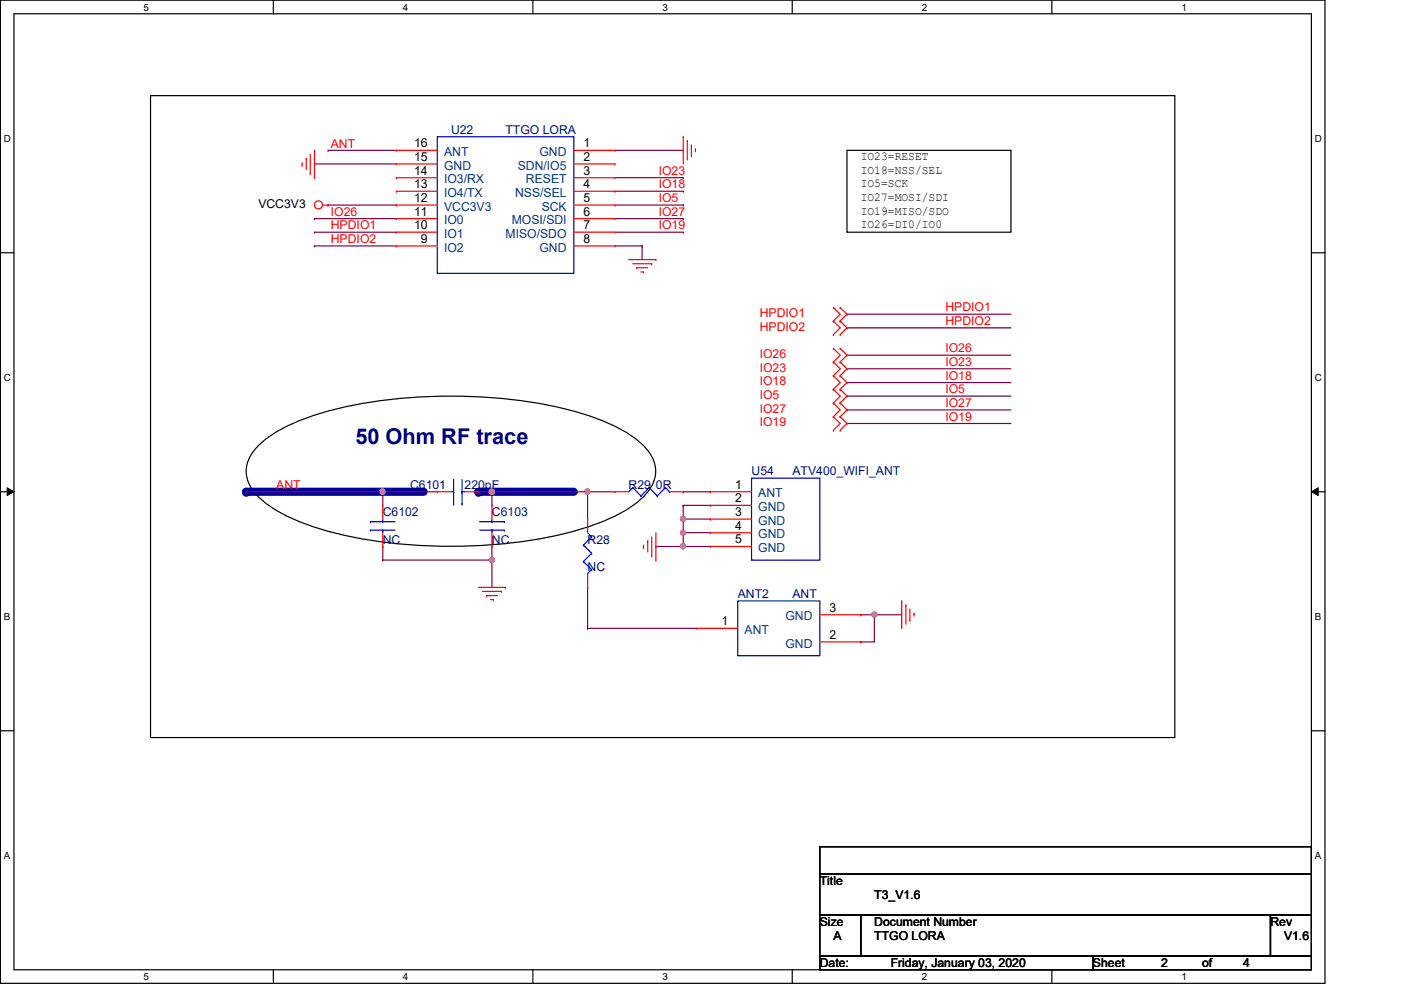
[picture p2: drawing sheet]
<svg xmlns="http://www.w3.org/2000/svg" width="297mm" height="210mm" viewBox="0 0 297 210" stroke-linecap="round" stroke-linejoin="round" font-family="sans-serif">
<path d="M.1 0h280.8v208.5h-280.8zM3 2.9h275v202.7h-275z" fill="none" stroke="#000" stroke-width=".25"/>
<g fill="#fff">
<path d="M30.4 .3h1.2v2.4h-1.2z"/>
<path d="M30.4 205.9h1.2v2.3h-1.2z"/>
</g>
<path d="M58 0v2.9M58 205.6v2.9" fill="none" stroke="#000" stroke-width=".25"/>
<g fill="#fff">
<path d="M85.4 .3h1.2v2.4h-1.2z"/>
<path d="M85.4 205.9h1.2v2.3h-1.2z"/>
</g>
<path d="M113 0v2.9M113 205.6v2.9" fill="none" stroke="#000" stroke-width=".25"/>
<g fill="#fff">
<path d="M140.5 .3h1.1v2.4h-1.1z"/>
<path d="M140.5 205.9h1.1v2.3h-1.1z"/>
</g>
<path d="M168 0v2.9M168 205.6v2.9" fill="none" stroke="#000" stroke-width=".25"/>
<g fill="#fff">
<path d="M195.4 .3h1.2v2.4h-1.2z"/>
<path d="M195.4 205.9h1.2v2.3h-1.2z"/>
</g>
<path d="M223 0v2.9M223 205.6v2.9" fill="none" stroke="#000" stroke-width=".25"/>
<g fill="#fff">
<path d="M250.5 .3h1.1v2.4h-1.1z"/>
<path d="M250.5 205.9h1.1v2.3h-1.1z"/>
<path d="M.8 28.2h1.5v2.4h-1.5z"/>
<path d="M278.8 28.2h1.4v2.4h-1.4z"/>
<path d="M.8 78.9h1.5v2.3h-1.5z"/>
<path d="M278.8 78.9h1.4v2.3h-1.4z"/>
</g>
<path d="M.1 53.6h2.9M278 53.6h2.9" fill="none" stroke="#000" stroke-width=".25"/>
<g fill="#fff">
<path d="M.8 129.6h1.4v2.3h-1.4z"/>
<path d="M278.8 129.6h1.3v2.3h-1.3z"/>
</g>
<path d="M.1 104.3h2.9M278 104.3h2.9" fill="none" stroke="#000" stroke-width=".25"/>
<path d="M1.5 103.4l1.5 .9-1.5 .8zM278 104.3l1.5-.9v1.7z" fill="#000"/>
<path d="M1.5 103.4l1.5 .9-1.5 .8zM278 104.3l1.5-.9v1.7z" fill="none" stroke="#000" stroke-width=".21"/>
<g fill="#fff">
<path d="M.8 180.3h1.4v2.3h-1.4z"/>
<path d="M278.8 180.3h1.3v2.3h-1.3z"/>
</g>
<path d="M55 94.2a34.7 34.7 0 0 1 14.5-7 108.2 108.2 0 0 1 52.2 0 34.8 34.8 0 0 1 14.5 7 7.2 7.2 0 0 1 2.3 8.1 14.2 14.2 0 0 1-6.5 6.3 65.6 65.6 0 0 1-23.9 6.5 104.9 104.9 0 0 1-41-3.2 32.8 32.8 0 0 1-12.1-6.3 7.2 7.2 0 0 1-2.3-8l.5-1.2zM.1 154.9h2.9M278 154.9h2.9" fill="none" stroke="#000" stroke-width=".25"/>
<path d="M52.2 104.3h37.6" fill="none" stroke="#0000a0" stroke-width="1.7"/>
<circle cx="52.2" cy="104.3" r=".87" fill="#0000a0"/>
<path d="M101.4 104.3h20.3" fill="none" stroke="#0000a0" stroke-width="1.7"/>
<circle cx="101.4" cy="104.3" r=".87" fill="#0000a0"/>
<path d="M31.9 20.3h217.2v136.1h-217.2zM179.6 31.9h34.7v17.3h-34.7z" fill="none" stroke="#000" stroke-width=".25"/>
<g fill="none" stroke="#7f003f" stroke-width=".25">
<path d="M66.7 46.4h.1M66.7 49.2h.1M66.7 52.2h.1M66.7 46.4h17.3M66.7 49.2h17.3M66.7 52.2h17.3M179.6 75.3h.1M179.6 66.6h.1M179.6 69.5h.1M179.6 75.3h34.7M179.6 66.6h34.7M179.6 69.5h34.7"/>
<path d="M81.1 104.3h.1M81.1 104.3v2.8M104.3 104.3h.1M104.3 118.7h.1M104.3 104.3v2.8M104.3 118.7v5.8"/>
</g>
<circle cx="104.3" cy="118.7" r=".57" fill="#f0f"/>
<circle cx="104.3" cy="118.7" r=".57" fill="none" stroke="#f0f" stroke-width=".25"/>
<path d="M52.2 104.3h.1M52.2 104.3h40.5M81.1 104.3h.1M81.1 115.9h.1M81.1 115.9v2.8" fill="none" stroke="#7f003f" stroke-width=".25"/>
<circle cx="81.1" cy="104.2" r=".56" fill="#f0f"/>
<circle cx="81.1" cy="104.2" r=".56" fill="none" stroke="#f0f" stroke-width=".25"/>
<path d="M81.1 118.7h.1M101.4 104.3h.1M101.4 104.3h2.9M104.3 115.9h.1M104.3 115.9v2.8h-23.2M144.9 115.9h.1M144.9 115.9h5.7" fill="none" stroke="#7f003f" stroke-width=".25"/>
<circle cx="144.8" cy="115.8" r=".56" fill="#f0f"/>
<circle cx="144.8" cy="115.8" r=".56" fill="none" stroke="#f0f" stroke-width=".25"/>
<path d="M144.9 107.1h.1M144.9 112.9h.1M144.9 107.1h5.7M144.9 107.1v3M144.9 112.9h5.7" fill="none" stroke="#7f003f" stroke-width=".25"/>
<circle cx="144.8" cy="112.9" r=".56" fill="#f0f"/>
<circle cx="144.8" cy="112.9" r=".56" fill="none" stroke="#f0f" stroke-width=".25"/>
<path d="M144.9 112.9h.1M144.9 110.1h.1M144.9 112.9v3M144.9 110.1h5.7" fill="none" stroke="#7f003f" stroke-width=".25"/>
<circle cx="144.8" cy="110" r=".56" fill="#f0f"/>
<circle cx="144.8" cy="110" r=".56" fill="none" stroke="#f0f" stroke-width=".25"/>
<g fill="none" stroke="#7f003f" stroke-width=".25">
<path d="M66.7 34.8h.1M66.7 34.8h17.3M69.6 31.9h.1M69.6 31.9h14.4M130.4 37.7h14.5M130.4 31.9h14.5M144.9 37.7h.1M144.9 31.9h.1M69.6 43.5h.1M69.6 43.5h14.4M130.4 49.2h14.5M130.4 46.4h14.5"/>
<path d="M130.4 43.5h14.5M130.4 40.6h14.5M130.4 52.2h5.7M136.1 52.2h.1M136.1 52.2v2.8M144.9 49.2h.1M144.9 46.4h.1M144.9 43.5h.1M144.9 40.6h.1M179.6 78.2h.1M179.6 78.2h34.7M179.6 89.8h.1"/>
<path d="M179.6 86.9h.1M179.6 84h.1M179.6 81.1h.1M179.6 89.8h34.7M179.6 86.9h34.7M179.6 84h34.7M179.6 81.1h34.7M124.6 104.3h.1M124.6 104.3v5.8M124.6 104.3h5.8M139.1 115.9h.1M139.1 115.9h5.8"/>
<path d="M144.9 110.1h.1M144.9 104.3h.1M144.9 110.1v2.8M144.9 104.3h5.7M124.6 124.5h.1M124.6 124.5v8.7"/>
</g>
<circle cx="124.5" cy="104.2" r=".56" fill="#f0f"/>
<circle cx="124.5" cy="104.2" r=".56" fill="none" stroke="#f0f" stroke-width=".25"/>
<path d="M104.3 104.3h.1M104.3 104.3h20.3" fill="none" stroke="#7f003f" stroke-width=".25"/>
<circle cx="104.3" cy="104.2" r=".57" fill="#f0f"/>
<circle cx="104.3" cy="104.2" r=".57" fill="none" stroke="#f0f" stroke-width=".25"/>
<path d="M182.5 136.1h.1M185.4 130.3h.1M185.4 130.3h5.8M185.4 130.3v5.8h-2.9" fill="none" stroke="#7f003f" stroke-width=".25"/>
<circle cx="185.4" cy="130.3" r=".56" fill="#f0f"/>
<circle cx="185.4" cy="130.3" r=".56" fill="none" stroke="#f0f" stroke-width=".25"/>
<path d="M124.6 133.2h.1M124.6 133.2h23.1M182.5 130.3h.1M182.5 130.3h2.9" fill="none" stroke="#7f003f" stroke-width=".25"/>
<g fill="none" stroke="#f00" stroke-width=".25">
<path d="M64 35.1h.1M64 34.5v.6M64.9 33.6h.1M64.9 33.6v2.3M65.8 36.8h.1M65.8 32.8v4M66.7 37.7h.1M66.7 31.9v5.8M84 31.9h.1M84 37.7h.1M84 34.8h.1M84 31.9h8.7"/>
<path d="M84 37.7h8.7M84 34.8h8.7M121.7 31.9h8.7M121.7 37.7h8.7M121.7 34.8h8.7M130.4 37.7h.1M130.4 34.8h.1M130.4 31.9h.1M144.9 29h.1M144.9 29v5.8M145.7 29.8h.1M145.7 29.8v4.1"/>
<path d="M146.6 33h.1M146.6 30.7v2.3M147.4 31.6h.1M147.4 31.6v.6M68.4 43.5h1.2M69.6 43.5h.1M84 43.5h.1M84 40.6h.1M84 46.4h.1M84 49.2h.1M84 52.2h.1M84 43.5h8.7"/>
<path d="M84 49.2h8.7M84 46.4h8.7M84 40.6h8.7M84 52.2h8.7M121.7 43.5h8.7M121.7 49.2h8.7M121.7 46.4h8.7M121.7 40.6h8.7M121.7 52.2h8.7M130.4 49.2h.1M130.4 46.4h.1M130.4 43.5h.1"/>
<path d="M130.4 40.6h.1M130.4 52.2h.1M133.3 55h5.8M134.2 55.9h4M135 56.8h.1M135 56.8h2.3M135.9 57.7h.5M136.4 57.7h.1M138.2 55.9h.1M139.1 55h.1M176.7 73.9h.1M176.7 76.8h.1"/>
<path d="M176.7 65.2h.1M176.7 68.1h.1M176.7 71h.1M176.7 79.7h.1M176.7 73.9l1.4 1.4-1.4 1.5M176.7 65.2l1.4 1.4-1.4 1.5M176.7 68.1l1.4 1.4-1.4 1.5M176.7 76.8l1.4 1.4-1.4 1.5M176.7 79.7l1.4 1.4-1.4 1.4M178.1 76.8h.1M178.1 73.9h.1M178.1 68.1h.1"/>
<path d="M178.1 65.2h.1M178.1 71h.1M178.1 79.7h.1M178.1 73.9l1.5 1.4-1.5 1.5M178.1 65.2l1.5 1.4-1.5 1.5M178.1 68.1l1.5 1.4-1.5 1.5M178.1 76.8l1.5 1.4-1.5 1.5M178.1 79.7l1.5 1.4-1.5 1.4M176.7 82.5h.1M176.7 85.4h.1M176.7 88.3h.1M176.7 91.2h.1"/>
<path d="M176.7 82.5l1.4 1.5-1.4 1.4M176.7 85.4l1.4 1.5-1.4 1.4M176.7 88.3l1.4 1.5-1.4 1.4M178.1 82.5h.1M178.1 85.4h.1M178.1 88.3h.1M178.1 91.2h.1M178.1 82.5l1.5 1.5-1.5 1.4M178.1 85.4l1.5 1.5-1.5 1.4M178.1 88.3l1.5 1.5-1.5 1.4M81.1 115.9h.1M81.1 107.1h.1"/>
<path d="M81.1 107.1v3M81.1 112.9v3M92.7 104.3h.1M92.7 104.3h2.9M98.5 104.3h2.9M101.4 104.3h.1M104.3 107.1h.1M104.3 115.9h.1M104.3 107.1v3M104.3 112.9v3M124.6 110.1h.1M124.6 110.1v2.8"/>
<path d="M130.4 104.3h.1M130.4 104.3h2.9M136.4 116.1h.1M136.4 115.6v.5M137.3 114.7h.1M137.3 114.7v2.3M138.2 117.9h.1M138.2 113.8v4.1M139.1 118.7h.1M139.1 112.9v5.8M141.9 104.3h3M144.9 104.3h.1"/>
<path d="M150.6 104.3h.1M150.6 107.1h.1M150.6 110.1h.1M150.6 112.9h.1M150.6 115.9h.1M150.6 104.3h8.7M150.6 107.1h8.7M150.6 110.1h8.7M150.6 112.9h8.7M150.6 115.9h8.7M101.4 124.5h5.8M102.3 125.4h4"/>
<path d="M103.2 126.3h.1M103.2 126.3h2.2M104 127.1h.6M104.6 127.1h.1M106.3 125.4h.1M107.2 124.5h.1M124.6 124.5h.1M124.6 121.6v2.9M147.7 133.2h.1M147.7 133.2h8.7M173.8 136.1h8.7M173.8 130.3h8.7"/>
<path d="M182.5 136.1h.1M182.5 130.3h.1M191.2 127.4h.1M191.2 127.4v5.8M192.1 128.3h.1M192.1 128.3v4M192.9 131.5h.1M192.9 129.2v2.3M193.8 130h.1M193.8 130v.6"/>
<circle cx="67.5" cy="43.4" r=".85"/>
</g>
<path d="M173.8 179.5h104.2v5.8h-104.2zM173.8 185.3h104.2v8.7h-104.2zM173.8 194h8.7v8.7h-8.7zM182.5 194h86.9v8.7h-86.9zM269.4 194h8.6v8.7h-8.6zM173.8 202.7h57.9v2.9h-57.9zM231.7 202.7h46.3v2.9h-46.3z" fill="none" stroke="#000" stroke-width=".25"/>
<g fill="none" stroke="#00f" stroke-width=".25">
<path d="M92.7 29h29v29h-29zM78.5 110.6h.1M78.5 112.4h.1M78.5 110.6h5.2M78.5 112.4h5.2M81.1 112.4h.1M81.1 110.6h.1M81.1 110.1v.5M81.1 112.4v.5M95.6 104.3h.6M96.2 106.9h.1M96.2 104.3h.1"/>
<path d="M96.2 101.6v5.3M98 104.3h.1M98 106.9h.1M98 104.3h.5M98 101.6v5.3M101.7 110.6h5.2M101.7 112.4h5.2M104.3 110.6h.1M104.3 112.4h.1M104.3 110.1v.5M104.3 112.4v.5M106.9 112.4h.1"/>
<path d="M106.9 110.6h.1M123.7 115.6h.1M123.7 119h.1M123.7 115.6l1.7 1.7M123.7 119l1.7 1.8M124.6 112.9l.8 .9M125.4 113.8h.1M125.4 117.3h.1M125.4 113.8l-1.7 1.8M125.4 117.3l-1.7 1.7M134.2 103.4h.1M134.2 103.4l-.9 .9"/>
<path d="M134.2 103.4l1.7 1.8M135.9 105.2h.1M137.6 103.4h.1M137.6 103.4l-1.7 1.8M137.6 103.4l1.8 1.8M139.4 105.2h.1M141.1 103.4h.1M141.1 103.4l-1.7 1.8M141.1 103.4l.8 .9M141.9 104.3h.1M159.3 101.4h14.5v17.3h-14.5zM124.6 121.6h.1"/>
<path d="M125.4 120.8h.1M125.4 120.8l-.8 .8M156.4 127.4h17.4v11.6h-17.4z"/>
</g>
<circle cx="104.3" cy="118.7" r=".57" fill="#f0f"/>
<circle cx="104.3" cy="118.7" r=".57" fill="none" stroke="#f0f" stroke-width=".25"/>
<circle cx="81.1" cy="104.2" r=".56" fill="#f0f"/>
<circle cx="81.1" cy="104.2" r=".56" fill="none" stroke="#f0f" stroke-width=".25"/>
<circle cx="144.8" cy="115.8" r=".56" fill="#f0f"/>
<circle cx="144.8" cy="115.8" r=".56" fill="none" stroke="#f0f" stroke-width=".25"/>
<circle cx="144.8" cy="112.9" r=".56" fill="#f0f"/>
<circle cx="144.8" cy="112.9" r=".56" fill="none" stroke="#f0f" stroke-width=".25"/>
<circle cx="144.8" cy="110" r=".56" fill="#f0f"/>
<circle cx="144.8" cy="110" r=".56" fill="none" stroke="#f0f" stroke-width=".25"/>
<circle cx="124.5" cy="104.2" r=".56" fill="#f0f"/>
<circle cx="124.5" cy="104.2" r=".56" fill="none" stroke="#f0f" stroke-width=".25"/>
<circle cx="104.3" cy="104.2" r=".57" fill="#f0f"/>
<circle cx="104.3" cy="104.2" r=".57" fill="none" stroke="#f0f" stroke-width=".25"/>
<circle cx="185.4" cy="130.3" r=".56" fill="#f0f"/>
<circle cx="185.4" cy="130.3" r=".56" fill="none" stroke="#f0f" stroke-width=".25"/>
<text font-size="4.6" fill="#00007f" x="75.4" y="94.1">50 Ohm RF trace</text>
<g font-size="2.6" fill="#00007f">
<text x="95.6" y="28.4">U22</text>
<text x="107.2" y="28.4">TTGO LORA</text>
<text x="159.3" y="100.8">U54</text>
<text x="168" y="100.8">ATV400_WIFI_ANT</text>
<text x="86.9" y="103.7">C6101</text>
<text x="98.5" y="103.7">220pF</text>
<text x="133.3" y="103.7">R29 0R</text>
<text x="81.1" y="109.5">C6102</text>
<text x="104.3" y="109.5">C6103</text>
<text x="81.1" y="115.3">NC</text>
<text x="104.3" y="115.3">NC</text>
<text x="124.6" y="115.3">R28</text>
<text x="124.6" y="121.1">NC</text>
<text x="156.4" y="126.9">ANT2</text>
<text x="168" y="126.9">ANT</text>
</g>
<g font-size="2.6" fill="#f00">
<text x="70.1" y="31.3">ANT</text>
<text x="139.7" y="40">IO18</text>
<text x="139.7" y="37.1">IO23</text>
<text x="70.1" y="45.8">IO26</text>
<text x="139.7" y="45.8">IO27</text>
<text x="139.7" y="42.9">IO5</text>
<text x="70.1" y="48.6">HPDIO1</text>
<text x="70.1" y="51.6">HPDIO2</text>
<text x="139.7" y="48.6">IO19</text>
<text x="161.1" y="67.2">HPDIO1</text>
<text x="161.1" y="70.1">HPDIO2</text>
<text x="200.4" y="66">HPDIO1</text>
<text x="200.4" y="68.9">HPDIO2</text>
<text x="161.1" y="75.9">IO26</text>
<text x="200.4" y="74.7">IO26</text>
<text x="200.4" y="77.6">IO23</text>
<text x="161.1" y="78.8">IO23</text>
<text x="161.1" y="81.7">IO18</text>
<text x="200.4" y="83.4">IO5</text>
<text x="200.4" y="80.5">IO18</text>
<text x="161.1" y="84.6">IO5</text>
<text x="161.1" y="87.5">IO27</text>
<text x="200.4" y="89.2">IO19</text>
<text x="200.4" y="86.3">IO27</text>
<text x="161.1" y="90.4">IO19</text>
<text x="58.6" y="103.7">ANT</text>
</g>
<g font-size="2.6">
<text x="87.8" y="31.2">16</text>
<text x="87.8" y="34.1">15</text>
<text x="123.7" y="34.1">2</text>
<text x="123.7" y="31.2">1</text>
<text x="182.5" y="34">IO23=RESET</text>
<text x="87.8" y="37">14</text>
<text x="87.8" y="39.9">13</text>
<text x="123.7" y="39.9">4</text>
<text x="123.7" y="37">3</text>
<text x="182.5" y="36.8">IO18=NSS/SEL</text>
<text x="182.5" y="39.8">IO5=SCK</text>
<text x="54.8" y="44.1">VCC3V3</text>
<text x="87.8" y="42.8">12</text>
<text x="87.8" y="45.7">11</text>
<text x="123.7" y="45.7">6</text>
<text x="123.7" y="42.8">5</text>
<text x="182.5" y="42.6">IO27=MOSI/SDI</text>
<text x="182.5" y="45.6">IO19=MISO/SDO</text>
<text x="87.8" y="48.6">10</text>
<text x="89.2" y="51.5">9</text>
<text x="123.7" y="48.6">7</text>
<text x="123.7" y="51.5">8</text>
<text x="182.5" y="48.4">IO26=DI0/IO0</text>
<text x="155.9" y="103.6">1</text>
<text x="155.9" y="106.5">2</text>
<text x="155.9" y="109.4">3</text>
<text x="155.9" y="112.3">4</text>
<text x="155.9" y="115.2">5</text>
<text x="175.8" y="129.7">3</text>
<text x="152.9" y="132.6">1</text>
<text x="175.8" y="135.5">2</text>
<text x="173.8" y="187.7">Title</text>
<text x="185.4" y="190.6">T3_V1.6</text>
<text x="173.8" y="196.3">Size</text>
<text x="185.4" y="196.3">Document Number</text>
<text x="269.4" y="196.3">Rev</text>
<text x="176.7" y="199.3">A</text>
<text x="185.4" y="199.3">TTGO LORA</text>
<text x="272.2" y="199.3">V1.6</text>
<text x="173.8" y="205.1">Date:</text>
<text x="188.8" y="205.1">Friday, January 03, 2020</text>
<text x="231.7" y="205.1">Sheet</text>
<text x="246.2" y="205.1">2</text>
<text x="254.9" y="205.1">of</text>
<text x="263.6" y="205.1">4</text>
</g>
<g font-size="2.6" fill="#003f7f">
<text x="94.1" y="33.1">ANT</text>
<text x="94.1" y="35.9">GND</text>
<text x="109.8" y="35.9">SDN/IO5</text>
<text x="114.4" y="33.1">GND</text>
<text x="94.1" y="38.9">IO3/RX</text>
<text x="94.1" y="41.7">IO4/TX</text>
<text x="109.2" y="41.7">NSS/SEL</text>
<text x="111.5" y="38.9">RESET</text>
<text x="94.1" y="44.7">VCC3V3</text>
<text x="94.1" y="47.5">IO0</text>
<text x="108.5" y="47.5">MOSI/SDI</text>
<text x="114.8" y="44.7">SCK</text>
<text x="94.1" y="50.4">IO1</text>
<text x="94.1" y="53.3">IO2</text>
<text x="107.2" y="50.4">MISO/SDO</text>
<text x="114.4" y="53.3">GND</text>
<text x="160.8" y="105.5">ANT</text>
<text x="160.8" y="108.3">GND</text>
<text x="160.8" y="111.3">GND</text>
<text x="160.8" y="114.1">GND</text>
<text x="160.8" y="117.1">GND</text>
<text x="166.5" y="131.5">GND</text>
<text x="157.9" y="134.4">ANT</text>
<text x="166.5" y="137.3">GND</text>
</g>
<g font-size="2.1">
<text x="30.4" y="2.2">5</text>
<text x="85.4" y="2.2">4</text>
<text x="140.5" y="2.2">3</text>
<text x="195.4" y="2.2">2</text>
<text x="250.5" y="2.2">1</text>
<text x=".8" y="30.1">D</text>
<text x="278.8" y="30.1">D</text>
<text x=".8" y="80.8">C</text>
<text x="278.8" y="80.8">C</text>
<text x=".8" y="131.5">B</text>
<text x="278.8" y="131.5">B</text>
<text x=".8" y="182.2">A</text>
<text x="278.8" y="182.2">A</text>
<text x="30.4" y="207.8">5</text>
<text x="85.4" y="207.8">4</text>
<text x="140.5" y="207.8">3</text>
<text x="195.4" y="207.8">2</text>
<text x="250.5" y="207.8">1</text>
</g>
</svg>
